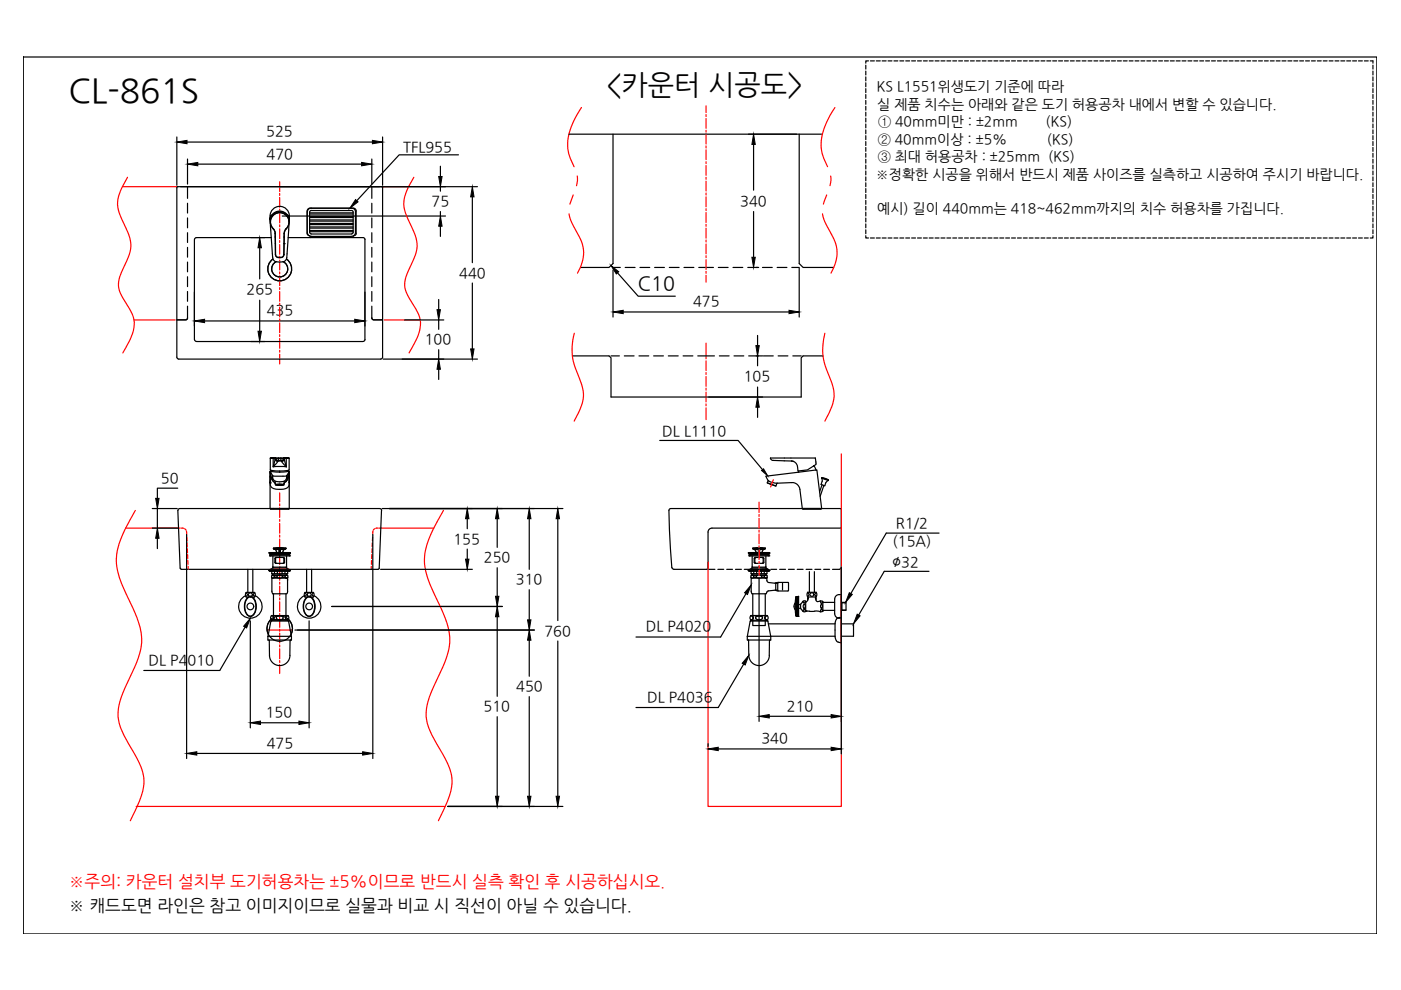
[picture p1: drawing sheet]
<svg xmlns="http://www.w3.org/2000/svg" width="297mm" height="210mm" viewBox="0 0 297 210" stroke-linecap="round" stroke-linejoin="round" font-family="sans-serif">
<!-- layer: 0 -->
<g fill="none" stroke="#000" stroke-width=".25">
<path d="M139.9 93.4h16.6l5.2 6.2M57.3 107.8h4M57.4 108v-.2h3.8v.2M57.9 107.8h.1M162.7 102.4l1.8 .6M163 102l.7 .3 1.2 .1M170.2 108v-.2h3.9v.2M174.2 101.4v-.1l1.4 .5M174.2 101.4l1.4 .5M174.2 101.4l.1 .6-.2 .7 .8 .3 .2-.7M174.2 101.3l1.5 .5M174.3 102.8l-.5 1.5"/>
<path d="M174.7 102.9l-.8 2.3M175.6 101.9l-.5 .4M175.6 101.8v.1M199.1 113h-11.2l-7.8 13.3M56.8 134.9h5M57 135.7l.1 3.3M57.1 138.9a2.17 2.17 0 0 0 2.2 2.2 2.17 2.17 0 0 0 2.2-2.2M57.7 131.5l-.3 .2M60.9 131.5l.3 .2 .6 3.3v.7h-5v-.8M61.2 131.7h-3.8l-.6 3.2M61.5 135.9v3.1M61.6 135.7l-.1 .2"/>
<path d="M158.4 134.9h5M158.6 135.7l.1 .1M158.7 135.8l.1 3.2M158.8 138.9a2.17 2.17 0 0 0 2.1 2.2 2.17 2.17 0 0 0 2.2-2.2M159.3 131.5l-.2 .2M162.5 131.5l.3 .2M162.8 131.7h-3.7l-.7 3.3v.7M162.8 131.7l.6 3.3v.7h-4.9M163.3 135.7l-.2 .2v3.1M197 121.1h-9.5l-5.7 9.7"/>
</g>
<!-- layer: 1 -->
<g fill="#000" stroke="#000" stroke-width=".21">
<path d="M39.8 34.8l2.1-.4v.8zM76.7 34.4l2.1 .4-2.1 .4zM93 37.4h.7l-.3 2.2zM159.8 28.4l.3 2.2h-.7zM55.1 50.4l.3 2.1h-.7zM75.4 42.3l.5 .5-1.7 1.4zM93.4 45.8l.3 2.2h-.7zM100.1 39.6l.4 2.1h-.7zM159.4 54.5h.7l-.3 2.2zM54.7 70.2h.7l-.3 2.2zM92.7 65.7h.7l-.4 2.1zM93 76.1l.4 2.2h-.7z"/>
<path d="M99.8 74h.7l-.4 2.1zM160.3 73.3h.7l-.4 2.2zM160.6 84.2l.4 2.1h-.7zM33.4 112l.3 2.1h-.7zM33 105.7h.7l-.3 2.1zM98.7 118.6h.7l-.3 2.1zM99.1 107.8l.3 2.2h-.7zM105.4 107.8l.4 2.2h-.7zM112.2 107.8l.4 2.2h-.7zM118.3 107.8l.3 2.2h-.7zM53.1 131.1l-.8 2-.6-.3zM105.1 126.4h.7l-.4 2.2z"/>
<path d="M105.4 128.6l.4 2.2h-.7zM111.9 131.4h.7l-.4 2.2zM112.2 133.6l.4 2.1h-.7zM159.3 124l-.8 2-.6-.3zM180.1 125.7l.6 .3-1.4 1.7zM181.7 130.2l.7 .4-1.4 1.7zM39.6 159.7l2.1-.3v.7zM53.1 153.2l2.1-.3v.7zM63.4 152.9l2.1 .3-2.1 .4zM76.9 159.4l2.1 .3-2.1 .4zM150.1 158.8l2.2-.4v.8zM158.8 139l-.8 2-.6-.4z"/>
<path d="M176.2 158.4l2.2 .4-2.2 .4zM105.1 168.8h.7l-.4 2.2zM111.9 168.8h.7l-.4 2.2zM117.9 168.8h.7l-.3 2.2z"/>
</g>
<g fill="none" stroke="#f00" stroke-width=".25">
<path d="M26 39.6h11.5M27 37.6a11.6 11.6 0 0 0-2.1 5.8 17.7 17.7 0 0 0 2.2 5.9 6.3 6.3 0 0 1-.2 5.9l-.5 1.2a6.6 6.6 0 0 0-1.1 5.2l.8 1.7 1.4 2.2a6.3 6.3 0 0 1-.1 7l-1.4 2.3M59.3 38.5v2.1M81.1 39.6h5.5M87.7 37.6a9.9 9.9 0 0 0-2 6.4 29.9 29.9 0 0 0 2.3 5.8 6.2 6.2 0 0 1-.4 5.4l-.6 1.2a6.6 6.6 0 0 0-1 5.2l.8 1.7 1.4 2.2a6.3 6.3 0 0 1-.2 7l-1.3 2.3M149.7 22.4v1.5M149.7 24.3v.4M149.7 25.1v2.1M149.7 27.6v.4M149.7 28.4v2.1M149.7 30.9v.5M149.7 31.8v2"/>
<path d="M149.7 34.3v.4M149.7 35.1v2.1M149.7 37.6v.4M149.7 38.4v2.1M59.3 41v.4M59.3 41.9v2M59.3 44.3v.5M59.3 45.2v2.1M59.3 47.7v.4M59.3 48.5v2.1M59.3 51v.4M59.3 51.8v2.1"/>
<path d="M59.3 54.3v.4M59.3 55.2v2M59.3 57.7v.4M59.3 58.5v2.1M149.7 40.9v.4M149.7 41.7v2.1M149.7 44.2v.5M149.7 45.1v2.1M149.7 47.6v.4M149.7 48.4v2.1M149.7 50.9v.4M149.7 51.7v2.1"/>
<path d="M149.7 54.2v.4M149.7 55.1v2M149.7 57.5v.5M149.7 58.4v1.4M28.4 67.8h8.7M59.3 61v.4M59.3 61.8v2.1M59.3 64.3v.4M59.3 65.1v2.1M59.3 67.6v.4M59.3 68.5v2M59.3 71v.4"/>
<path d="M59.3 71.8v2.1M59.3 74.3v.4M59.3 75.1v2.1M81.5 67.8h7.6M149.7 72.7v2.5M149.7 75.6v.5M149.7 76.5v2.1M149.7 79v.4M149.7 79.8v2.1M149.7 82.3v.4M149.7 83.1v2.1M149.7 85.6v.4"/>
<path d="M149.7 86.5v2.5M178.4 96.2v74.8h-28.3v-51.8M26.6 112h11.6M28.7 108.2a26.8 26.8 0 0 0-3.9 9.3 13.9 13.9 0 0 0 1.9 8.2 27.4 27.4 0 0 1 3.3 8.9 12.3 12.3 0 0 1-1.5 6.9 41.2 41.2 0 0 0-3.1 7.3 9.3 9.3 0 0 0 1.4 8l1.7 3a10.3 10.3 0 0 1 1.9 7l-.8 3-2 4.2M38.4 112h.6M39.1 112.1l.3 .3M39.5 112.6l.1 .2M59.3 104.5v1.9M59.3 106.8v.4M59.3 107.7v2M59.3 110.2v.4M59.3 111v2.1"/>
<path d="M59.3 113.5v.4M59.3 114.3v2.1M59.3 116.8v.4M59.3 117.6v2.1M79.1 112.6l-.1 .2M79.4 112.1l-.3 .3M80.2 112h-.6M80.4 112h11.6M94 108.2a26.4 26.4 0 0 0-3.9 9.3 13.9 13.9 0 0 0 1.9 8.2 27.4 27.4 0 0 1 3.3 8.9 12.3 12.3 0 0 1-1.4 6.9 41.2 41.2 0 0 0-3.2 7.3 9.3 9.3 0 0 0 1.4 8l1.7 3a10.3 10.3 0 0 1 2 7l-.9 3-2 4.2M160.9 106.5v2.1M160.9 109.1v.4M160.9 109.9v2.1"/>
<path d="M160.9 112.4v.4M160.9 113.2v2.1M160.9 115.7v.4M160.9 116.5v2.1M160.9 119v.5M160.9 119.9v2.2M164 101.7l-.6 1.6M56.6 133.6h5.4M57.4 120.7h3.8M59.3 120.1v.4M59.3 120.9v2.1M59.3 123.4v.5"/>
<path d="M59.3 124.3v2M59.3 126.8v.4M59.3 127.6v2.1M59.3 130.1v.4M59.3 130.9v2.1M59.3 133.4v.4M59.3 134.2v2.1M59.3 136.7v.5M59.3 137.6v2.1M59.3 140.1v.4M59.3 140.9v1.9M28.9 171h65.5"/>
</g>
<!-- layer: CENTER -->
<g fill="none" stroke="#f00" stroke-width=".25">
<path d="M39.6 112.8v.6M39.6 113.9l.1 .8M39.7 115.1v.8M39.7 116.3l.1 .9M39.8 117.6v.8M39.8 118.8l.1 .9M78.8 118.8l-.1 .9M78.8 117.6v.8M78.9 116.3v.9M78.9 115.1v.8M79 113.9v.8M79 112.8v.6"/>
<path d="M39.9 120.1v.6M78.7 120.1v.6"/>
</g>
<!-- layer: 3 -->
<g fill="none" stroke="#000" stroke-width=".25">
<path d="M183.6 13.8v.8M183.6 15.1v.8M183.6 16.3v.8M183.6 17.5v.9M183.6 18.8v.8M184.1 12.9h-.5v.5M184.5 12.9h.9M185.8 12.9h.8M187 12.9h.9M188.3 12.9h.8M189.5 12.9h.9M190.8 12.9h.8"/>
<path d="M192 12.9h.9M193.3 12.9h.8M194.5 12.9h.9M195.8 12.9h.8M197 12.9h.9M198.3 12.9h.8M199.5 12.9h.8M200.8 12.9h.8M202 12.9h.8M203.2 12.9h.9M204.5 12.9h.8M205.7 12.9h.9"/>
<path d="M207 12.9h.8M208.2 12.9h.9M209.5 12.9h.8M210.7 12.9h.9M212 12.9h.8M213.2 12.9h.8M214.5 12.9h.8M215.7 12.9h.8M217 12.9h.8M218.2 12.9h.8M219.5 12.9h.8M220.7 12.9h.8"/>
<path d="M221.9 12.9h.9M223.2 12.9h.8M224.4 12.9h.9M225.7 12.9h.8M226.9 12.9h.9M228.2 12.9h.8M229.4 12.9h.9M230.7 12.9h.8M231.9 12.9h.9M233.2 12.9h.8M234.4 12.9h.9M235.7 12.9h.8"/>
<path d="M236.9 12.9h.9M238.2 12.9h.8M239.4 12.9h.8M240.7 12.9h.8M241.9 12.9h.8M243.1 12.9h.9M244.4 12.9h.8M245.6 12.9h.9M246.9 12.9h.8M248.1 12.9h.9M249.4 12.9h.8M250.6 12.9h.8"/>
<path d="M251.9 12.9h.8M253.1 12.9h.8M254.4 12.9h.8M255.6 12.9h.8M256.9 12.9h.8M258.1 12.9h.8M259.3 12.9h.9M260.6 12.9h.8M261.8 12.9h.9M263.1 12.9h.8M264.3 12.9h.9M265.6 12.9h.8"/>
<path d="M266.8 12.9h.9M268.1 12.9h.8M269.3 12.9h.9M270.6 12.9h.8M271.8 12.9h.9M273.1 12.9h.8M274.3 12.9h.9M275.6 12.9h.8M276.8 12.9h.8M278.1 12.9h.8M279.3 12.9h.8M280.6 12.9h.8"/>
<path d="M281.8 12.9h.8M283 12.9h.9M284.3 12.9h.8M285.5 12.9h.9M286.8 12.9h.8M288 12.9h.8M289.3 12.9h.8M290.5 12.9h.6v.5M291.1 13.8v.8M291.1 15.1v.8M291.1 16.3v.8M291.1 17.5v.9"/>
<path d="M291.1 18.8v.8M37.5 29v10.3M37.7 39.6h43.2M37.7 39.6l-.2 .2v35.9l.2 .4h43M39.7 30.1h39.3M80.9 39.6l.2 .2v35.9l-.4 .4M81.1 29v10.3M120.6 28.4h53.8M130 28.4v27.5l-.9 .8h-6M169.4 28.4v27.5l.9 .8h6.5M183.6 20v.9M183.6 21.3v.8"/>
<path d="M183.6 22.5v.9M183.6 23.8v.8M183.6 25v.9M183.6 26.3v.8M183.6 27.5v.9M183.6 28.8v.8M183.6 30v.9M183.6 31.3v.8M183.6 32.5v.8M183.6 33.8v.8M183.6 35v.8M183.6 36.3v.8"/>
<path d="M183.6 37.5v.8M183.6 38.8v.8M183.6 40v.8M291.1 20v.9M291.1 21.3v.8M291.1 22.5v.9M291.1 23.8v.8M291.1 25v.9M291.1 26.3v.8M291.1 27.5v.9M291.1 28.8v.8M291.1 30v.9"/>
<path d="M291.1 31.3v.8M291.1 32.5v.8M291.1 33.8v.8M291.1 35v.8M291.1 36.3v.8M291.1 37.5v.8M291.1 38.8v.8M291.1 40v.8M57.5 50.4h-15.8l-.4 .2v21.6l.3 .2 35.6-.1 .2-.3-.1-21.4-.3-.2h-15.9M57.9 54.9a2.53 2.53 0 0 0-.5 3.8 2.53 2.53 0 0 0 3.8 0 2.53 2.53 0 0 0-.5-3.8M58.6 55.5a1.7 1.7 0 0 0-.6 2.6 1.7 1.7 0 0 0 2.6 0 1.7 1.7 0 0 0-.5-2.6M65.1 44.7v4.9"/>
<path d="M65.1 49.5l.2 .4a.38 .38 0 0 1 .5 .5M74.9 44.2l-9.2-.1a.58 .58 0 0 0-.6 .6M74.9 44.1a.58 .58 0 0 1 .6 .6v4.9l-.2 .3a.38 .38 0 0 0-.4 .5M130 57.3v9.9M130.9 57.8l4.4 5h7.9M169.4 56.8v10.4M183.6 50v.5h.5M183.6 41.2v.9M183.6 42.5v.8M183.6 43.7v.9M183.6 45v.8M183.6 46.2v.9"/>
<path d="M183.6 47.5v.8M183.6 48.7v.9M184.5 50.5h.9M185.8 50.5h.8M187 50.5h.9M188.3 50.5h.8M189.5 50.5h.9M190.8 50.5h.8M192 50.5h.9M193.3 50.5h.8M194.5 50.5h.9M195.8 50.5h.8"/>
<path d="M197 50.5h.9M198.3 50.5h.8M199.5 50.5h.8M200.8 50.5h.8M202 50.5h.8M203.2 50.5h.9M204.5 50.5h.8M205.7 50.5h.9M207 50.5h.8M208.2 50.5h.9M209.5 50.5h.8M210.7 50.5h.9"/>
<path d="M212 50.5h.8M213.2 50.5h.8M214.5 50.5h.8M215.7 50.5h.8M217 50.5h.8M218.2 50.5h.8M219.5 50.5h.8M220.7 50.5h.8M221.9 50.5h.9M223.2 50.5h.8M224.4 50.5h.9M225.7 50.5h.8"/>
<path d="M226.9 50.5h.9M228.2 50.5h.8M229.4 50.5h.9M230.7 50.5h.8M231.9 50.5h.9M233.2 50.5h.8M234.4 50.5h.9M235.7 50.5h.8M236.9 50.5h.9M238.2 50.5h.8M239.4 50.5h.8M240.7 50.5h.8"/>
<path d="M241.9 50.5h.8M243.1 50.5h.9M244.4 50.5h.8M245.6 50.5h.9M246.9 50.5h.8M248.1 50.5h.9M249.4 50.5h.8M250.6 50.5h.8M251.9 50.5h.8M253.1 50.5h.8M254.4 50.5h.8M255.6 50.5h.8"/>
<path d="M256.9 50.5h.8M258.1 50.5h.8M259.3 50.5h.9M260.6 50.5h.8M261.8 50.5h.9M263.1 50.5h.8M264.3 50.5h.9M265.6 50.5h.8M266.8 50.5h.9M268.1 50.5h.8M269.3 50.5h.9M270.6 50.5h.8"/>
<path d="M271.8 50.5h.9M273.1 50.5h.8M274.3 50.5h.9M275.6 50.5h.8M276.8 50.5h.8M278.1 50.5h.8M279.3 50.5h.8M280.6 50.5h.8M281.8 50.5h.8M283 50.5h.9M284.3 50.5h.8M285.5 50.5h.9"/>
<path d="M286.8 50.5h.8M288 50.5h.8M289.3 50.5h.8M291.1 50v.5h-.6M291.1 41.2v.9M291.1 42.5v.8M291.1 43.7v.9M291.1 45v.8M291.1 46.2v.9M291.1 47.5v.8M291.1 48.7v.9M43.4 68.1h31.8"/>
<path d="M121.4 75.5h7.7l.4 .4v8.3h40.4v-8.3l.4-.4h4.2M132.1 66.1h35.2M37.7 108.2l.5 12.3 .3 .2M38.1 107.8h42.4M38.1 107.8l-.3 .1-.1 .4M57.1 117.2l.1 .2h4.2l.1-.2M57.1 117.2h4.4M57.1 117.2h.1M57.2 117.4v.1M57.2 117.8v.1M57.2 117.5h.1M57.2 117.9h.1"/>
<path d="M57.2 117.4h.1M57.2 117.9h4.2M57.2 117.7h4.2M57.2 117.5h4.2M57.3 117.7h-.1M57.5 117.5v.2M57.9 117.9v2.5l-.9 .5M58 116.3h2.6l-.1 .2h-2.5zM58 116.3l1.3-.2 1.4 .2M58.3 118.3h2v1.1h-2zM58.4 116.5l.2 .4M58.6 116.8l-.2 .4"/>
<path d="M58.6 118.2l-.2 .2v.8l.2 .2M59.1 116.5h-.8h.1M59.1 116.5h.3M59.1 116.5v.7M59.3 116.5l-.1 .5M59.3 116.5l.1 .5M59.4 117l-.2 .2M59.4 117v.2M59.4 116.5v.7M60 118.2l.2 .2v.8l-.2 .2M60 116.8l.2 .4M60.2 116.5l-.2 .4"/>
<path d="M60.3 116.5h-.9M60.4 116.5h-.2M60.8 117.9v2.5M61.1 117.5v.2M61.4 117.9h.1M61.4 117.4h.1M61.4 117.4v.1M61.4 117.8v.1M80.5 107.8l.3 .1 .1 .4-.5 12.2-.2 .2M158.7 117.2l.1 .2h4.2l.2-.2M158.7 117.2h4.5M158.7 117.2h.1"/>
<path d="M158.8 117.4v.1M158.8 117.8v.1M158.8 117.4h.1M158.8 117.9h.1M158.8 117.5h.1M158.8 117.9h4.2M158.9 117.7h4.1M158.9 117.5h4.1M158.9 117.7h-.1M159.1 117.5v.2M159.5 117.9v2.5M159.6 116.3h2.7l-.1 .2h-2.5z"/>
<path d="M159.6 116.3l1.3-.2 1.4 .2M159.9 116.5h.9M159.9 116.5h.1M160 116.5l.2 .4M160.3 116.8l-.2 .4M160.3 118.2l-.2 .2-.1 .9 .3 .1M160.8 116.5h1.2h-.1M160.8 116.5v.7M160.9 117.2v-.2h.1v.2M160.9 116.5v.5M161 116.5v.5M161.1 116.5v.7"/>
<path d="M161.6 118.2l.2 .2v.9l-.2 .1M161.6 116.8l.2 .4M161.7 118.2l-1.7 .1-.1 1 .2 .1h1.6M161.8 118.2l.2 .2v.9l-.2 .1M161.8 116.5l-.2 .4M162.4 117.9v2.5M162.7 117.5v.2M163 117.4h.1M163 117.9h.1M163 117.4v.1M163 117.8v.1M178.4 112h-27.4a.84 .84 0 0 0-.9 .8v7.7"/>
<path d="M38.4 120.7h41.8M57 120.9h4.6M57.2 121v.1M57.2 121.1h4.2M57.6 121.1v.5M57.6 121.6h.6M57.9 120.1v.3h2.9M57.9 121.7v.3h2.8l.1-.3M57.9 120.2h2.9M58 125.9v5.5h2.6v-5.5M58.1 122.1h.6M58.1 122.4h.6"/>
<path d="M58.1 122.1v.3M58.1 122.1l-.4-.1-.1 .4 .3 .2 .2-.2M58.2 121.1v.5M58.7 122.1v.3M58.8 122.4l.5 .2M58.8 121.1v.5h-.6M58.8 121.6h1M59.3 122l-.5 .1M59.3 122l.6 .1M59.8 121.6h.6M59.8 121.1v.5M59.9 122.4l-.6 .2"/>
<path d="M60.4 121.1v.5M60.4 121.6h.6M60.5 122.1h-.7v.3h.7M60.5 122.1v.3M60.5 122.1l.4-.1 .1 .4-.3 .2-.2-.2M60.7 122.6h-3l-.1 2.7 .2 .6h3l.2-.6M60.7 122.6l.3 .1v2.7M60.8 120.1l-.1 .3M60.8 120.4l.8 .5M61 121.1l-.1 .6-3.3-.1M61.4 121v.1M142.4 120.3l-.5-8-.1-4.1 .3-.3 36-.1 .3 .3v12.2l-.4 .4"/>
<path d="M142.5 120.3l.4 .4h7.2M150.1 120.4l-.2 .3M158.7 120.9h4.5M158.8 121v.1M158.8 121.1h4.2M159.2 121.1l.1 .6h3.2l.1-.6M159.3 121.6h.5M159.3 122.6h3.2l.1 .5M159.4 122.6l-.1 2.7 .1 .6h3M159.5 120.1v.3M159.5 121.7v.3h2.9v-.3M159.5 120.4l-.8 .5"/>
<path d="M159.5 120.4h2.9M159.5 120.2h2.9M159.6 125.9v6.7h2.6v-6.7M159.8 122.1l-.5-.1-.1 .4 .3 .2 .3-.2M159.8 122.1h.6M159.8 122.1v.3M159.8 122.4h.6M159.8 121.1v.5M159.8 121.6h.6M160.4 122.1v.3M160.4 122.4l.5 .2M160.4 121.1v.5"/>
<path d="M160.4 121.6h1M160.9 122l-.5 .1M160.9 122.6v30.4M161 122l.5 .1M161.4 121.1v.5h.6M161.5 122.1v.3h.6v-.3M161.5 122.1h.6M161.5 122.4l-.5 .2M162 121.1v.5M162 121.6h.6M162.1 122.1l.3-.1 .3 .1-.2 .4-.4-.1M162.3 122.6h.1"/>
<path d="M162.4 120.1l-.1 .3M162.4 120.4l.8 .5M162.6 123.1l.4 .4 1.3 .2M162.9 125.3l-.3 .1-.2 .5M163.1 121v.1M164.6 123.6h.1M164.6 125.2h.3M164.6 123.6h.3M164.6 125.2l-1.7 .1M164.6 123.5l-.3 .1M164.9 123.5v1.8h2.2l.1-.1M164.9 123.6h-.4v1.6h.4"/>
<path d="M165 123.5h2.1l.1 1.7M165 123.5h-.1M165.9 123.7v1.4M178.4 120.8v32.2M163.1 151.9h13.1"/>
</g>
<!-- layer: 7 -->
<path d="M59.3 118h.1M162.6 120.7h-3.4h3.4" fill="none" stroke="#000" stroke-width=".25"/>
<!-- layer: 4 -->
<g fill="none" stroke="#000" stroke-width=".25">
<path d="M57.5 131.3a2.7 2.7 0 0 0-.6 3.2M57.5 130.6h.1a.44 .44 0 0 1 .5 .5M57.6 130.5h3.4l.2 .7-.2 .3h-3.4l-.2-.5zM57.9 131.3l-.4 .1M58.1 131.2l-.2 .1M58.6 130.8a.66 .66 0 0 0 1 .6M59.6 130.6h-.7l-.3 .2M59.6 130.6l.4 .2M60 130.8v.3l-.4 .3M60.5 131.2l.2 .1M60.7 131.3l.4 .1M61.1 130.6h-.1a.44 .44 0 0 0-.4 .5"/>
<path d="M61.1 131.3a2.7 2.7 0 0 1 .6 3.2M159.2 130.6h.1M159.2 130.5h.4h-.4M159.2 130.5l-.2 .5 .2 .5h3.4l.3-.5-.3-.5M159.3 131.4h-.1M159.3 130.6a.41 .41 0 0 1 .4 .5M159.5 131.3l-.2 .1M159.6 130.5h1.3h-1.3M159.7 131.2l-.2 .1M160.2 130.8l.2 .5M160.4 130.7l-.2 .1M160.4 130.7l.7-.1 .5 .2"/>
<path d="M161.6 130.8a.75 .75 0 0 1-1.2 .5M162.2 131.2l.1 .1M162.2 130.8v.3M162.3 130.5h-1.4h1.4M162.3 131.3l.4 .1M162.6 130.5h-.3h.3M162.7 130.6l-.5 .2M162.9 132.3h14.1M163.4 134.9h13.6M177 132.1v2.9M177.1 135l.2 .9 .4 .3M177.7 131l-.4 .3-.2 .8"/>
<path d="M177.7 136.1l.7 .2M178.4 132.3h2.6v2.6h-2.6M178.4 130.9v5.4M178.4 130.9l-.7 .1"/>
<circle cx="59.3" cy="133.3" r="2.7"/>
</g>
<!-- layer: 6 -->
<g fill="none" stroke="#000" stroke-width=".25">
<path d="M52.1 126.3a2.49 2.49 0 0 0-1 3.8 2.49 2.49 0 0 0 3.9 0 2.49 2.49 0 0 0-.9-3.8M52.1 125.7l.4 .4-.4 .3M52.2 126.6a.84 .84 0 0 1 0-1h1.7a.79 .79 0 0 1 .1 1M52.2 126.6h.4M52.4 126.9a.92 .92 0 0 1 1-.3 .92 .92 0 0 1 .6 .8 2.59 2.59 0 0 1-.7 3.2 1.4 1.4 0 0 1-1.4-1.6l.1-1.2zM52.4 126.7a1.04 1.04 0 0 1 1.2-.1 1.04 1.04 0 0 1 .6 .9 2.8 2.8 0 0 1-.8 3.1 1.34 1.34 0 0 1-1.5-1.5 2.98 2.98 0 0 1 .5-2.4zM52.5 120.7v4.9M53.5 126.6h.4M53.6 120.7v4.9M54 125.7l-.1 .1a.35 .35 0 0 0-.2 .4 .35 .35 0 0 0 .3 .2M64.5 126.3a2.49 2.49 0 0 0-.9 3.8 2.49 2.49 0 0 0 3.9 0 2.49 2.49 0 0 0-.9-3.8M64.6 125.7l.2 .1a.35 .35 0 0 1 .1 .4 .35 .35 0 0 1-.3 .2"/>
<path d="M64.7 126.6a.84 .84 0 0 1 0-1h1.7a.79 .79 0 0 1 0 1M64.7 126.6h.4M64.9 126.7a1.04 1.04 0 0 1 1.1-.1 1.04 1.04 0 0 1 .6 .9 2.8 2.8 0 0 1-.7 3.1 1.34 1.34 0 0 1-1.6-1.5 2.98 2.98 0 0 1 .6-2.4zM65 120.7v4.9M65.1 126.7a1.09 1.09 0 0 1 1.5 1.1 2.17 2.17 0 0 1-1.1 2.8 2.26 2.26 0 0 1-.9-3.2zM66 126.6h.4M66.1 120.7v4.9M66.5 125.7l-.3 .4 .3 .3M168.6 127.8l-.3 .8 .3 .7M168.7 126.6v4M168.8 130.6h.4M168.8 126.5l-.2 2.1 .2 2"/>
<path d="M168.9 130.6h.1M168.9 126.5h-.1M168.9 129.5h.3M168.9 126.5v4.1M168.9 130.5h.3M168.9 130.4h.3M168.9 130h.3M168.9 130.1h.3M168.9 129.7h.3M168.9 129.8h.3M168.9 129.9h.3M168.9 130.2h.3"/>
<path d="M168.9 130.3h.3M168.9 127.6h.3M168.9 129.6h.3M168.9 129.1h.3M168.9 129.2h.3M168.9 129.3h.3M168.9 129.4h.3M168.9 128.6h.3M168.9 128.7h.3M168.9 128.8h.3M168.9 128.9h.3M168.9 129h.3"/>
<path d="M168.9 128.5h.3M168.9 128.2h.3M168.9 128.4h.3M168.9 128.3h.3M168.9 128.1h.3M168.9 128h.3M168.9 127.9h.3M168.9 127.8h.3M168.9 127.7h.3M168.9 127.4h.3M168.9 127.5h.3M168.9 127.3h.3"/>
<path d="M168.9 127.2h.3M168.9 126.9h.3M168.9 127h.3M168.9 126.8h.3M168.9 126.7h.3M168.9 127.1h.3M168.9 126.5h.3M168.9 126.6h.3M169.2 130.6v.1M169.2 130.7h.1M169.2 126.5l.1-.1v4.3l-.4-.1M169.2 126.5v4.2"/>
<path d="M169.2 126.5h.1M169.3 128.2h.4M169.7 129l.4 .5M169.7 128.2v.8h-.4M169.7 128.1v.1M169.7 129v.1M170.1 129.5a.46 .46 0 0 0 .7 .1M170.1 127.6l-.4 .5M170.3 129.6l.2-.4 .2 .5M170.4 128.2a.4 .4 0 0 1 .3 .4 .4 .4 0 0 1-.3 .3l-.1-.3zM170.7 127.4l-.2 .5-.2-.4M170.8 127.5v2.1"/>
<path d="M170.8 129.5h.1M170.8 127.6h.1M170.8 127.5a.46 .46 0 0 0-.7 .1M170.9 129.6h.1M171 127.6h-.2M171.1 129.6h-.3M171.1 129.6l2.2-.1 .8 .2 .4-.1M171.2 125.7l.3 .4-.3 .3M171.3 126.6a.79 .79 0 0 1 0-1h1.7a.84 .84 0 0 1 0 1M171.3 127.2l-.4 .4M171.3 126.9v.2M171.3 126.6h1.7"/>
<path d="M171.3 126.6v.6M171.4 126.6v.3M171.6 121.2v4.4M172.7 121.2v4.4M172.9 126.6v.3M173 126.6v.6a.67 .67 0 0 0 1.1 .2l.4 .2M173 126.9v.2M173.1 125.7l-.2 .1a.35 .35 0 0 0-.1 .4 .35 .35 0 0 0 .3 .2M174 127.4l.2 .6 .2-.5M174.1 128.2a.38 .38 0 0 1 .3 .4 .38 .38 0 0 1-.3 .3zM174.4 129.6l-.2-.4-.2 .5M174.5 127.6v2v-.2h2.5"/>
<path d="M174.5 127.7h2.5M177 130.1a1.03 1.03 0 0 0 1.4 1v-5a1.07 1.07 0 0 0-1.4 .9v3.2M178.4 127.7l1 .1v1.5l-1 .1M178.4 127.7l1 .1M178.5 127.7v1.7M179.4 129.3l-1 .1"/>
<circle cx="53.1" cy="128.6" r=".71"/>
<circle cx="53.1" cy="126.1" r=".4"/>
<circle cx="65.5" cy="126.1" r=".4"/>
<circle cx="65.5" cy="128.6" r=".71"/>
<circle cx="172.2" cy="126.1" r=".4"/>
</g>
<!-- layer: 1 -->
<g fill="none" stroke="#000" stroke-width=".25">
<path d="M38.3 39.6h62.9M39.8 33.7v5.3M41.9 34.8h34.8M78.8 33.7v5.3M93.4 35.2v2.2M93.4 39.6v.9M97.2 32.8h-12.6l-9 9.8M158.7 28.4h10.2M159.8 30.6v9.7M53.2 50.4h2.9M55.1 52.5v6.6M57.3 46.8v.3"/>
<path d="M57.9 48.5l.4 1M57.9 48.5a2 2 0 0 1 0-2.8 2 2 0 0 1 2.8 0 2 2 0 0 1 0 2.8M57.9 48.5h.1M57.9 48.5l.4 .4 .1 .6M57.9 48.5a1.96 1.96 0 0 1 0-2.8 1.96 1.96 0 0 1 2.8 0 1.96 1.96 0 0 1 0 2.8M58.3 49.5v.8M58.3 50.3l.1 1.3M58.4 49.5v.8M58.4 50.3v3.7a.65 .65 0 0 0 .6 .6M58.4 49.5h-.1M58.4 51.7v2.3a.61 .61 0 0 0 .6 .6M58.4 53.9h.1"/>
<path d="M59 54.6h.5M59 54.6h.1M59.5 44.9h-.4a1.92 1.92 0 0 0-1.8 1.9M59.6 44.9a1.92 1.92 0 0 1 1.7 1.9M59.8 45.8h34.7M60.2 54a.58 .58 0 0 1-.7 .6M60.2 53.9h.1M60.2 54a.65 .65 0 0 1-.7 .6M60.2 51.7v2.3M60.2 50.3v1.4M60.2 49.5v.8M60.2 50.2l.1 .1"/>
<path d="M60.2 51.7h.1M60.3 50.3v1.3M60.3 49.5v.8M60.7 48.5h.1M60.7 48.5l-.5 1M61.3 46.8v.3M93.4 44.9v.9M93.4 48v2.1M100.1 41.7v14M159.8 44.9v9.6M160.3 56.7h.6M53.2 72.4h2.9"/>
<path d="M55.1 63.6v6.6M81.2 76.1h20M85.8 67.8h8.3M93 63.5v2.2M93 67.8v2M93 74.1v2M93 78.3v2.2M100.1 60v14M160.3 75.5h1.4M160.6 71.1v2.2M160.6 75.5v2.1M57.3 97.2v2.4"/>
<path d="M57.3 97.1l.6 .1M57.3 99.6a8.3 8.3 0 0 0 4 0M57.3 97.1v.1M57.5 99.7v.1a6.3 6.3 0 0 0 3.6 .1M57.9 97.2v1.8h2.8M57.9 97.1h-.5h1M58 97.1h-.1M58.3 97.1l-.4 .1M58.3 97.1h.1M58.3 97.1a.8 .8 0 0 0 1.1 .6h.3M58.3 97.2v.1M58.3 97.2h.1"/>
<path d="M58.3 97.2l-.4 1.8 1-1.3M58.3 97.3l.1 .3 .5 .2M58.4 97.1h-.5M58.4 97.1h.1M58.4 97.1l.3 .5 .2 .1M58.4 97.1h-.1M58.4 97.2h1.8M58.4 97.1l.1 .3 .5 .2M58.4 97.1h.6M59 97.6h.1M59 97.6l-.1 .1M59 97.1v.5"/>
<path d="M59 97.1h.5M59 97.6h.5M59.3 99.9v.2M59.5 97.1v.5M59.5 97.1h.7M59.5 97.6l.2 .1M59.7 97.7l1 1.3M59.7 97.7h.1M60.2 97.1h.1M60.2 97.1v.1M60.2 97.1h1h-.5M60.2 97.2h.1"/>
<path d="M60.2 97.2l-.1 .2-.4 .2M60.2 97.1h.5M60.3 97.1l-.3 .5-.3 .1M60.3 97.2h.1M60.3 97.2v.1M60.3 97.3l.4 1.7M60.3 97.1a.58 .58 0 0 1-.6 .6M60.3 97.1h.1M60.3 97.3l-.1 .3-.5 .2M60.3 97.1l.4 .1M60.7 97.2l.6-.1v2.5M60.7 97.2v1.8"/>
<path d="M61.1 99.7l.1 .2M61.3 97.1v.1M150.2 84.2h11.5M160.6 82.1v2.1M160.6 86.3v2.2M167.8 97.7l.5 .1M172.5 98.8l.3 .3 .2 .6M172.5 98.8h.1M172.9 97.1h-9.5a.52 .52 0 0 0 .6 .5l3.8 .1M172.9 97.2l.1 1.3-1.8 1.1-2 .3a1.84 1.84 0 0 0-1-2.1l-.4-.1M173 99.7l-3.7 .4v-.2M32.3 107.8h5.3"/>
<path d="M32.3 112h5.4M33.4 107.8v4.2M33.4 114.1v2.2M37.7 103.5h-4.3v2.2M39.6 113.3v47.5M57.4 108h3.8M58.3 102v.5M58.4 102.5v.3M58.4 102.5v.1M58.5 102.8l.8-.2 .8 .2-.8 .1zM58.6 102.7h.1M58.6 102.7l.7 .2"/>
<path d="M60 102.7l-.7 .2M60.1 102.7h.1M60.2 102.8l-.9 .1-.9-.1M60.2 102.6v-.1v.3M60.3 102v.5M79 113.3v47.5M81 107.8h38.3M99.1 110v2.1M99.1 116.4v2.2M105.4 110v6.1M112.2 110v10.7M118.3 110v21.6"/>
<path d="M170.2 108h3.9M52.2 132.5l-5.6 9.7h-16.1M53.1 131.6v22.7M62.5 133.6h50.8M65.5 131.6v22.7M70.3 128.6h36.2M80.7 120.7h19.4M105.4 120.4v6M105.4 130.8v16.8M112.2 125v6.4M112.2 135.7v7.7M118.3 135.9v32.9"/>
<path d="M158.4 125.4l-5.6 9.7h-18M178.4 120.2v39.7M41.7 159.7h35.2M55.2 153.2h8.2M105.4 152v16.8M112.2 147.7v21.1M150.1 157.7v.5M152.3 158.8h23.9M157.9 140.4l-5.6 9.6h-17.5M94.9 171h24.4"/>
</g>
<!-- layer: 2 -->
<g fill="none" stroke="#000" stroke-width=".25">
<path d="M39.8 39.6v2.5M78.8 39.6v2.5M39.8 43.1v2.1M39.8 46.2v2.1M39.8 49.3v2.1M39.8 52.5v2M39.8 55.6v2M39.8 58.7v2.1M78.8 43.1v2.1M78.8 46.2v2.1M78.8 49.3v2.1M78.8 52.5v2"/>
<path d="M78.8 55.6v2M78.8 58.7v2.1M130 56.7h1.5M132.6 56.7h2M135.7 56.7h2.1M138.8 56.7h2.1M141.9 56.7h2.1M145 56.7h2.1M148.2 56.7h3.1M152.3 56.7h2.1M155.4 56.7h2.1M158.5 56.7h2.1"/>
<path d="M161.7 56.7h2M164.8 56.7h2M167.9 56.7h1.5M39.8 64.9l-.1 2.8-.3 .1h-1.9M39.8 61.8v2.1M78.8 64.9l.1 2.8 .3 .1h1.9M78.8 61.8v2.1M129.5 75.5h1.8M132.4 75.5h2M135.5 75.5h2M138.6 75.5h2.1M141.7 75.5h2.1"/>
<path d="M144.8 75.5h2.1M147.9 75.5h3.6M152.5 75.5h2.1M155.6 75.5h2.1M158.7 75.5h2.1M161.9 75.5h2M165 75.5h2.1M168.1 75.5h1.8M150.1 120.7h1.5M152.2 120.7h1.2M154.1 120.7h1.2M155.9 120.7h1.3"/>
<path d="M157.8 120.7h1.3M159.7 120.7h1.2M161.6 120.7h1.2M163.4 120.7h1.3M165.3 120.7h1.2M167.2 120.7h1.2M169 120.7h1.3M170.9 120.7h1.3M172.8 120.7h1.2M174.6 120.7h1.3M176.5 120.7h1.5"/>
</g>
<!-- layer: 3 -->
<path d="M37.5 30.1l2.2-.3v.7zM79 29.8l2.1 .3-2.1 .4zM129.5 56.3l1.7 1.3-.5 .5zM41.2 68.1l2.2-.4v.7zM75.2 67.7l2.2 .4-2.2 .3zM130 66.1l2.1-.3v.7zM167.3 65.8l2.1 .3-2.1 .4zM160.9 151.9l2.2-.4v.7zM176.2 151.5l2.2 .4-2.2 .3z" fill="#000" stroke="#000" stroke-width=".21"/>
<path d="M122.4 37.3v1l-.2 1.1M123.3 22.8a13.1 13.1 0 0 0-2.8 9.2l.4 1.6 .8 1.7M176.1 37.3l.1 1-.2 1.1M177 22.8a13.1 13.1 0 0 0-2.8 9.2l.5 1.6 .8 1.7M120.7 45.3a13 13 0 0 0 2.1 4.9 7.4 7.4 0 0 1-.4 7.7M121.5 41.3l-.7 2M174.4 45.3a13 13 0 0 0 2.2 4.9 7.4 7.4 0 0 1-.4 7.7M175.3 41.3l-.7 2M121.8 70.7a12.7 12.7 0 0 0 1 9.4 7.7 7.7 0 0 1-.4 8l-.7 1.2M174.9 70.7a12.6 12.6 0 0 0 1 9.4 7.7 7.7 0 0 1-.4 8l-.6 1.2" fill="none" stroke="#f00" stroke-width=".25"/>
<!-- layer: 0 -->
<path d="M161.5 99.8l.4-.4 .8 1.5z" fill="#000" stroke="#000" stroke-width=".21"/>
<!-- layer: BASE -->
<g fill="none" stroke="#000" stroke-width=".25">
<path d="M65.2 49.3a.84 .84 0 0 0 .8 .8M65.6 45v4.3M65.6 49.1h9.3M65.6 48.9h9.3M65.6 48.4h9.3M65.6 48.1h9.3M65.6 47.6h9.3M65.6 47.4h9.3M65.6 46.9h9.3M65.6 46.6h9.3M65.6 46.1h9.3M65.6 45.9h9.3"/>
<path d="M65.6 45.4h9.3M65.6 45.1h9.3M65.7 44.9l.3-.3 8.7 .1 .2 .2v4.4M65.7 49.3l.3 .3h8.5l.4-.3M66 50.1h8.5M66 44.1h8.5M66 44.1a.84 .84 0 0 0-.8 .8l-.1 4.4M74.5 44.1a.84 .84 0 0 1 .9 .8v4.4M75.4 49.3a.84 .84 0 0 1-.9 .8"/>
</g>
<!-- layer: 5 -->
<g fill="none" stroke="#000" stroke-width=".25">
<path d="M57.5 45.9l-.2 .7 .4 7.2M57.5 45.9l.1-.2-.3 .7M57.5 45.9h.1M57.7 45.6l-.2 .1-.2 .6M57.7 53.8l.1 .6a1.14 1.14 0 0 0 1.5 1.2 1.17 1.17 0 0 0 1.5-1.2l.1-.6M60.9 45.6l.2 .3a15.7 15.7 0 0 1 0 5l-.2 2.9M60.9 45.6a2.04 2.04 0 0 0-3.4 .3M60.9 45.6l.2 .1 .2 .6M61.1 45.9h.1M61.1 45.9l.2 .8M61.3 46.5a2.13 2.13 0 0 0-2-2.7 2.13 2.13 0 0 0-2 2.7l.3-.8-.3 1M61.3 46.4v.1z"/>
<path d="M57.3 100v7.8M57.5 99.8l-.2 .1 .1 .3M61.1 99.8l.2 .1-.1 .3M61.3 100v7.8M173 99.7l.2-.1 1 8.2h-4.1l-.5-4a1.63 1.63 0 0 0-1.7-1.5l-3 .1M57.3 102.3h.1M57.3 100v.9M57.3 102.4h.1M57.3 102.4a1.26 1.26 0 0 0 1.4 1.3 2.47 2.47 0 0 0 2.5-.6l.1-.7M57.3 100.4v-.4v1.2M57.3 101.2l.1-.1a1.95 1.95 0 0 0 .9 1.3M57.3 101.2v-.3v1.3"/>
<path d="M57.3 101.2v1.1M57.4 100.2v.9l.3 .4v-.7l.1 .3M57.4 100.2l.4 .6M57.7 101.5l.3 .7M57.8 100.9h3M57.8 100.9a1 1 0 0 0 .8 1.2h1.4a1 1 0 0 0 .8-1M57.8 100.8v.1M60.6 102.1l-.3 .3M60.8 100.9v.6l.4-.4-.1 .2-.5 .8M60.8 100.9v.2v-.2M60.8 100.8v.1M60.8 101.5l-.2 .7"/>
<path d="M61.2 100.2v.9l.1 .1v-1.2v.9M61.2 100.2l-.3 .6M61.3 100.9v1.4zM61.3 100v.4M169.3 100.1l-6.9 .9 .6 1"/>
</g>
<!-- layer: DEF_LAYER_ASSEM_MEMBER -->
<path d="M162.9 101.9l-.2 .5 1.8 .7 .2-.7" fill="none" stroke="#000" stroke-width=".25"/>
<!-- layer: SA-DOOR -->
<path d="M4.9 12.1h287v185.9h-287z" fill="none" stroke="#000" stroke-width=".25"/>
<text font-size="7.1" x="14.5" y="21.7">CL-861S</text>
<text font-size="5.9" x="128.5" y="20">&lt;카운터 시공도&gt;</text>
<text font-size="4.2" x="135.3" y="61.5">C10</text>
<text font-size="3.6" fill="#f00" x="14.6" y="188">※주의: 카운터 설치부 도기허용차는 ±5%이므로 반드시 실측 확인 후 시공하십시오.</text>
<text font-size="3.6" x="14.6" y="193.1">※ 캐드도면 라인은 참고 이미지이므로 실물과 비교 시 직선이 아닐 수 있습니다.</text>
<text font-size="3.4" x="189.2" y="120.2">∅32</text>
<g font-size="3.1">
<text x="56.4" y="28.9">525</text>
<text x="56.5" y="33.7">470</text>
<text x="85.5" y="32.2">TFL955</text>
<text x="91.5" y="43.7">75</text>
<text x="157" y="43.6">340</text>
<text x="97.4" y="58.9">440</text>
<text x="52.3" y="62.4">265</text>
<text x="146.9" y="64.9">475</text>
<text x="56.5" y="66.8">435</text>
<text x="90.1" y="73">100</text>
<text x="157.7" y="80.8">105</text>
<text x="140.4" y="92.5">DL L1110</text>
<text x="34.1" y="102.3">50</text>
<text x="190" y="111.8">R1/2</text>
<text x="96.1" y="115.3">155</text>
<text x="102.6" y="119.2">250</text>
<text x="189.2" y="115.7">(15A)</text>
<text x="109.4" y="123.9">310</text>
<text x="115.4" y="134.7">760</text>
<text x="136.9" y="133.9">DL P4020</text>
<text x="31.5" y="140.9">DL P4010</text>
<text x="109.4" y="146.5">450</text>
<text x="137.2" y="148.8">DL P4036</text>
<text x="56.4" y="152.1">150</text>
<text x="102.5" y="150.8">510</text>
<text x="166.8" y="150.7">210</text>
<text x="56.5" y="158.5">475</text>
<text x="161.4" y="157.6">340</text>
</g>
<g font-size="3">
<text x="185.8" y="19.3">KS L1551위생도기 기준에 따라</text>
<text x="186" y="23">실 제품 치수는 아래와 같은 도기 허용공차 내에서 변할 수 있습니다.</text>
<text x="186.2" y="26.7">① 40mm미만 : ±2mm</text>
<text x="221.6" y="26.7">(KS)</text>
<text x="186.1" y="30.4">② 40mm이상 : ±5%</text>
<text x="186.1" y="34.2">③ 최대 허용공차 : ±25mm (KS)</text>
<text x="221.9" y="30.4">(KS)</text>
<text x="185.7" y="37.9">※정확한 시공을 위해서 반드시 제품 사이즈를 실측하고 시공하여 주시기 바랍니다.</text>
<text x="186" y="45.1">예시) 길이 440mm는 418~462mm까지의 치수 허용차를 가집니다.</text>
</g>
</svg>
